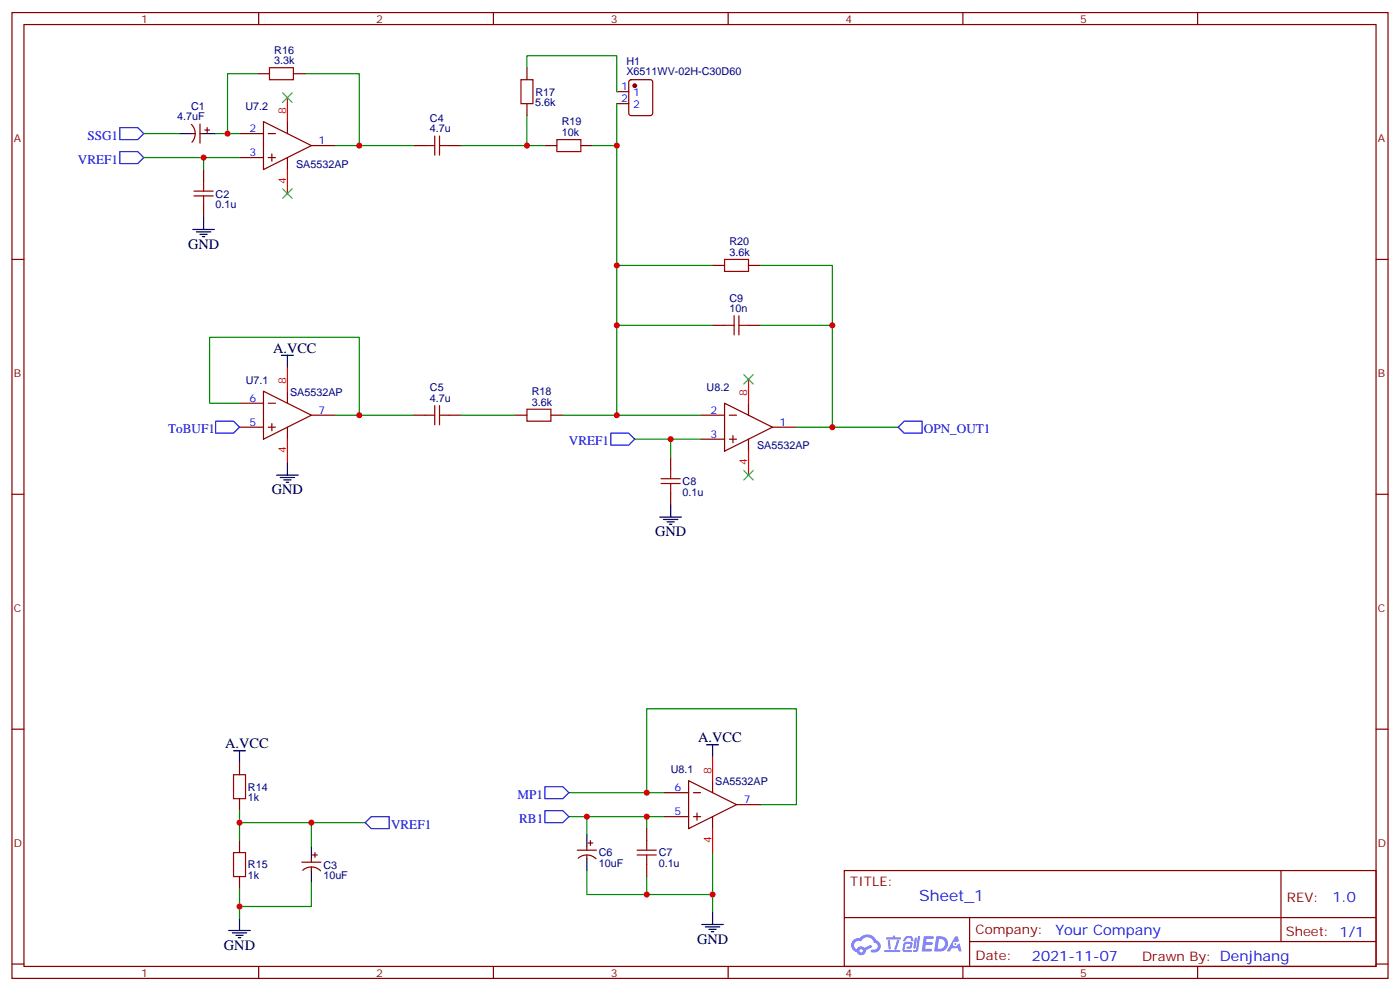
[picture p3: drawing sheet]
<svg xmlns="http://www.w3.org/2000/svg" width="412mm" height="292mm" viewBox="0 0 412 292" stroke-linecap="round" stroke-linejoin="round" font-family="sans-serif">
<g fill="none" stroke="#870000" stroke-width=".35">
<path d="M3.5 3.7h405.4v284.3h-405.4zM7.1 7.2h398.2v277.3h-398.2zM76.2 3.7v3.5M145.3 3.7v3.5M214.5 3.7v3.5M283.6 3.7v3.5M352.8 3.7v3.5M3.5 76.4h3.6M405.3 76.4h3.6M3.5 145.5h3.6M405.3 145.5h3.6M3.5 214.7h3.6"/>
<path d="M405.3 214.7h3.6M248.7 256.3h156.6v28.2h-156.6zM377.3 256.3v20.9M248.7 270.1h156.5M285.6 277.2h119.6M285.6 270.1v14.2M3.5 283.8h3.6M76.2 284.5v3.5M145.3 284.5v3.5M214.5 284.5v3.5M283.6 284.5v3.5M352.8 284.5v3.5"/>
<path d="M405.3 283.8h3.6"/>
</g>
<g fill="#5487ff">
<path d="M272.1 275.6h2.6l.3 .2-.1 .6h-2l-.1 1h1.6l.4 .4-.4 .3h-1.7l-.2 1.2 1.8 .1 .3 .3-.2 .4h-2.9z"/>
<path d="M281.4 275.7h.7l.4 1.3-.7 .3a.74 .74 0 0 0-1.1 .3 .74 .74 0 0 0 .5 1.1 .74 .74 0 0 0 .9-.7l.5-.3 .7 2.4h-.9l-.2-1h-1.9l-.5 1h-.9z"/>
<path d="M269.5 276.1h.6l-.4 2.9a.31 .31 0 0 1-.3 .3 .31 .31 0 0 1-.3-.3z"/>
<path d="M270.4 275.6h.6l-.5 4a.89 .89 0 0 1-.7 .7 .89 .89 0 0 1-.9-.3l1-.5z"/>
<path d="M266.8 275.8l.6-.2 1.2 .1 .5 1.3-.6 .1-.4-.9-1 .1a.95 .95 0 0 1-1 .8l-.1-.2z"/>
<path d="M266.4 277.5l1.8-.2a1.04 1.04 0 0 1 .6 1.1 1.04 1.04 0 0 1-.8 .9h-.7a.29 .29 0 0 1-.3-.4 .29 .29 0 0 1 .3-.2h.7l.2-.8h-1.4l-.4 1.7 1.9 .1a.29 .29 0 0 1 .3 .3 .29 .29 0 0 1-.3 .3h-2l-.4-.3 .2-2.1z"/>
<path d="M260.5 279.7h4.4a.3 .3 0 0 1 .3 .3 .3 .3 0 0 1-.3 .3h-4.3z"/>
<path d="M264.3 276.8h.6l-.5 1.6a1.02 1.02 0 0 1-.7 1.2l-.2-.3z"/>
<path d="M261.5 276.8h.6l.3 2.4-.3 .3-.3-.2z"/>
<path d="M261.1 276h1.9l.2-.5h.5l-.1 .5h1.5a.29 .29 0 0 1 .3 .3 .29 .29 0 0 1-.3 .3h-3.9z"/>
<path d="M275.8 275.6l-.6 4.5h1.4a2.27 2.27 0 0 0 2.7-2.3 2.27 2.27 0 0 0-2.7-2.2zM276.6 276.4a1.5 1.5 0 0 1 1.8 1.6 1.5 1.5 0 0 1-1.9 1.3h-.3z"/>
<path d="M251.4 276.8a2.09 2.09 0 0 0 1 3.5 1.37 1.37 0 0 0 1.5 .9 1.37 1.37 0 0 0 1.1-1.4l2-1-.5-.7-1.8 1a1.4 1.4 0 0 0-2.3 .4 1.32 1.32 0 0 1-.6-1.9 1.32 1.32 0 0 1 1.9-.4 2.02 2.02 0 0 1 2-1.3 2.02 2.02 0 0 1 1.8 1.6 1.09 1.09 0 0 1 1.1 1.4 1.09 1.09 0 0 1-1.6 .7 .41 .41 0 0 0-.5 .3 .41 .41 0 0 0 .4 .5 1.89 1.89 0 0 0 2.4-1.2 1.89 1.89 0 0 0-1.2-2.4 2.98 2.98 0 0 0-5-.6l-1 .1zM253.2 279.9a.52 .52 0 0 1 1 0 .52 .52 0 0 1-1 0z"/>
<circle cx="281.4" cy="277.9" r=".28"/>
</g>
<g fill="none" stroke="#870000" stroke-width=".35">
<path d="M155.2 19.9v3.6M56.4 36.6a3.8 3.8 0 0 1 .1 5.3M56.4 39.3h1.1M58.9 39.3h1.1M58.9 36.5v5.7M60.3 38.3h1.4M61 37.6v1.4M70.6 39.3h7M75.8 21.7h3.6M77.6 35.8l14.1 7.1-14.1 7zM79 39.3h2.1M84.7 35.8v3.5"/>
<path d="M86.4 21.7h3.6M155.2 30.5v3.5M181.7 27h3.5M181.7 30.5h3.5M185.4 23.7l.5-.2h5.7l.6 .4 .1 9.4-.5 .7h-5.9l-.6-.4-.1-9.4zM60 49.9v3.5M70.6 46.4h7M79 46.4h2.1M80.1 45.3v2.1M84.7 46.4v3.5M91.7 42.9h7.1M121.7 42.9h3.5"/>
<path d="M132.3 42.9h3.5M160.5 42.9h3.5M171.1 42.9h3.5M60 60.5v3.5M209.9 78.1h3.5M220.5 78.1h3.5M209.9 95.8h3.5M220.5 95.8h3.5M70.6 118.7h7M77.6 115.2l14.1 7-14.1 7.1zM79 118.7h2.1M84.7 115.2v3.5"/>
<path d="M213.4 118.7l14.1 7.1-14.1 7zM220.5 118.7v3.5M70.6 125.8h7M79 125.8h2.1M80.1 124.7v2.1M84.7 125.8v3.5M91.7 122.2h7.1M121.7 122.2h3.5M132.3 122.2h3.5M151.7 122.2h3.5M162.3 122.2h3.5M197.6 134.6v3.5"/>
<path d="M206.4 122.2h7M206.4 129.3h7M214.8 122.2h2.2M214.8 129.3h2.2M215.9 128.2v2.2M220.5 129.3v3.5M227.5 125.8h7.1M197.6 145.2v3.5M70.6 224.5v3.6M70.6 235.1v3.6M195.8 233.4h7M202.8 229.8l14.2 7.1-14.2 7z"/>
<path d="M204.3 233.4h2.1M205.3 239.4v2.1M209.9 229.8v3.6M217 236.9h7M70.6 247.5v3.5M70.6 258.1v3.5M88.9 253.8h5.6M89.2 256.2a3.8 3.8 0 0 1 5.2 .2M91.7 252.8v1M91.7 255.2v1.1M92.1 251.7h1.4M92.8 251v1.4"/>
<path d="M170 250.3h5.7M170.3 252.7a3.8 3.8 0 0 1 5.3 .1M172.9 249.2v1.1M172.9 251.7v1.1M173.2 248.2h1.4M173.9 247.5v1.4M190.5 243.9v3.6M190.5 254.5v3.6M195.8 240.4h7M204.3 240.4h2.1M209.9 240.4v3.5"/>
</g>
<g fill="none" stroke="#000" stroke-width=".35">
<path d="M52.9 39.3h3.5M60 39.3h3.5M56.8 67.6h6.3M57.9 68.3h4.2M58.9 69h2.1M59.6 69.7h.7M60 64v3.6M82.9 104.6h3.5M84.7 104.6v3.5M81.5 139.9h6.3M84.7 136.3v3.6M82.5 140.6h4.3"/>
<path d="M83.6 141.3h2.1M84.3 142h.7M194.4 152.2h6.3M195.4 152.9h4.3M196.5 153.6h2.1M197.2 154.3h.7M197.6 148.7v3.5M208.1 219.3h3.6M209.9 219.3v3.5M68.8 221h3.5M70.6 221v3.5M91.7 249.2v3.6"/>
<path d="M91.7 256.3v3.5M172.9 245.7v3.5M172.9 252.8v3.5M67.4 273.9h6.3M68.4 274.6h4.3M69.5 275.3h2.1M70.2 276h.7M70.6 270.4v3.5M206.7 272.2h6.4M207.8 272.9h4.2M208.8 273.6h2.2M209.5 274.3h.8"/>
<path d="M209.9 268.6v3.6"/>
</g>
<g fill="none" stroke="#a10000" stroke-width=".35">
<path d="M79.4 19.9h7v3.6h-7zM153.5 23.5h3.5v7h-3.5zM57.1 57.7h5.7M57.1 56.3h5.7M60 53.4v2.9M60 57.7v2.8M125.2 42.9h2.9M128.1 40v5.7M129.5 42.9h2.8M129.5 40v5.7M164 41.1h7.1v3.5h-7.1zM213.4 76.4h7.1v3.5h-7.1z"/>
<path d="M213.4 95.8h2.9M216.3 93v5.6M217.7 95.8h2.8M217.7 93v5.6M128.1 119.4v5.7M129.5 119.4v5.7M125.2 122.2h2.9M129.5 122.2h2.8M155.2 120.5h7.1v3.5h-7.1zM197.6 138.1v2.8M194.7 142.3h5.7M194.7 140.9h5.7"/>
<path d="M197.6 142.3v2.9M68.8 228.1h3.5v7h-3.5zM68.8 251h3.5v7.1h-3.5zM187.7 251.7h5.6M187.7 250.3h5.6M190.5 247.5v2.8M190.5 251.7v2.8"/>
</g>
<g fill="none" stroke="#008700" stroke-width=".35">
<path d="M155.2 19.9v-3.5h26.5v10.6M42.3 39.3h10.6M63.5 39.3h7.1M75.8 21.7h-8.8v17.6M90 21.7h15.8v21.2h-7M155.2 34v8.9M181.7 30.5v12.4h-7.1M42.3 46.4h28.3M60 46.4v3.5M105.8 42.9h15.9M135.8 42.9h24.7M181.7 42.9v79.3h24.7"/>
<path d="M181.7 78.1h28.2M224 78.1h21.2v17.7M181.7 95.8h28.2M224 95.8h21.2v30h-10.6M70.6 118.7h-8.9v-19.4h44.1v22.9h-7M105.8 122.2h15.9M135.8 122.2h15.9M165.8 122.2h15.9M187 129.3h19.4M197.6 129.3v5.3M245.2 125.8h19.4M70.6 238.7v8.8"/>
<path d="M167.6 233.4h28.2M190.5 233.4v-24.7h44.1v28.2h-10.6M70.6 242.2h21.1v7M91.7 259.8v7.1h-21.1M91.7 242.2h15.9M167.6 240.4h28.2M172.9 256.3v7h17.6v-5.2M172.9 240.4v5.3M190.5 240.4v3.5M209.9 251v17.6M70.6 261.6v8.8M190.5 263.3h19.4"/>
</g>
<path d="M35.3 37.6h5.3l1.7 1.7-1.7 1.8h-5.3zM35.3 44.6h5.3l1.7 1.8-1.7 1.8h-5.3zM63.5 124h5.3l1.8 1.8-1.8 1.7h-5.3zM179.9 127.5h5.3l1.8 1.8-1.8 1.8h-5.3zM266.3 124h5.3v3.5h-5.3l-1.7-1.7zM160.5 238.7h5.3l1.8 1.7-1.8 1.8h-5.3zM160.5 231.6h5.3l1.8 1.8-1.8 1.7h-5.3zM109.4 240.4h5.3v3.5h-5.3l-1.8-1.7z" fill="none" stroke="#00f" stroke-width=".35"/>
<path d="M84.7 28.8v7M84.7 49.9v7.1M84.7 108.1v7.1M220.5 111.7v7M84.7 129.3v7M220.5 132.8v7.1M209.9 222.8v7M209.9 243.9v7.1" fill="none" stroke="#f00" stroke-width=".35"/>
<path d="M83.3 27.3l2.8 2.9M86.1 27.3l-2.8 2.9M83.3 55.6l2.8 2.8M86.1 55.6l-2.8 2.8M219.1 110.2l2.8 2.9M221.9 110.2l-2.8 2.9M219.1 138.5l2.8 2.8M221.9 138.5l-2.8 2.8" fill="none" stroke="#3c3" stroke-width=".35"/>
<circle cx="187" cy="25.2" r=".53" fill="#870000" stroke="#870000" stroke-width=".35"/>
<g fill="#c00">
<circle cx="70.6" cy="266.9" r=".88"/>
<circle cx="70.6" cy="242.2" r=".88"/>
<circle cx="91.7" cy="242.2" r=".88"/>
<circle cx="60" cy="46.4" r=".88"/>
<circle cx="67" cy="39.3" r=".88"/>
<circle cx="105.8" cy="42.9" r=".88"/>
<circle cx="155.2" cy="42.9" r=".88"/>
<circle cx="105.8" cy="122.2" r=".88"/>
<circle cx="181.7" cy="42.9" r=".88"/>
<circle cx="181.7" cy="122.2" r=".88"/>
<circle cx="197.6" cy="129.3" r=".88"/>
<circle cx="181.7" cy="78.1" r=".88"/>
<circle cx="181.7" cy="95.8" r=".88"/>
<circle cx="245.2" cy="95.8" r=".88"/>
<circle cx="245.2" cy="125.8" r=".88"/>
<circle cx="190.5" cy="263.3" r=".88"/>
<circle cx="209.9" cy="263.3" r=".88"/>
<circle cx="190.5" cy="240.4" r=".88"/>
<circle cx="172.9" cy="240.4" r=".88"/>
<circle cx="190.5" cy="233.4" r=".88"/>
</g>
<text font-size="4.6" fill="#00f" x="270.8" y="265.3">Sheet_1</text>
<g font-size="4.2">
<text x="55.4" y="73.2">GND</text>
<text x="80.4" y="103.9">A.VCC</text>
<text x="80.1" y="145.5">GND</text>
<text x="193" y="157.9">GND</text>
<text x="66.3" y="220.3">A.VCC</text>
<text x="205.7" y="218.5">A.VCC</text>
<text x="66" y="279.6">GND</text>
<text x="205.3" y="277.8">GND</text>
</g>
<g font-size="4.2" fill="#00f">
<text x="392.5" y="265.6">1.0</text>
<text x="310.9" y="275.1">Your Company</text>
<text x="304" y="282.9">2021-11-07</text>
</g>
<g font-size="3.9" fill="#00f">
<text x="25.7" y="41.1">SSG1</text>
<text x="23" y="48.2">VREF1</text>
<text x="49.5" y="127.5">ToBUF1</text>
<text x="167.6" y="131.1">VREF1</text>
<text x="272.2" y="127.5">OPN_OUT1</text>
<text x="152.5" y="235.1">MP1</text>
<text x="115.2" y="243.9">VREF1</text>
<text x="152.9" y="242.2">RB1</text>
</g>
<g font-size="3.9" fill="#800">
<text x="250.5" y="260.9">TITLE:</text>
<text x="379.1" y="265.6">REV:</text>
<text x="287.4" y="275.1">Company:</text>
<text x="378.7" y="275.7">Sheet: 1/1</text>
<text x="287.4" y="282.8">Date:</text>
<text x="336.4" y="282.8">Draw</text>
<text x="346.6" y="282.8">n By: Denjhang</text>
</g>
<g font-size="3.2" fill="#800">
<text x="41.6" y="6.7">1</text>
<text x="110.8" y="6.7">2</text>
<text x="179.9" y="6.7">3</text>
<text x="249.1" y="6.7">4</text>
<text x="318.2" y="6.7">5</text>
<text x="4.1" y="41.8">A</text>
<text x="405.9" y="41.8">A</text>
<text x="4.1" y="110.9">B</text>
<text x="405.9" y="110.9">B</text>
<text x="4.1" y="180.1">C</text>
<text x="405.9" y="180.1">C</text>
<text x="4.1" y="249.2">D</text>
<text x="405.9" y="249.2">D</text>
<text x="41.6" y="287.5">1</text>
<text x="110.8" y="287.5">2</text>
<text x="179.9" y="287.5">3</text>
<text x="249.1" y="287.5">4</text>
<text x="318.2" y="287.5">5</text>
</g>
<g font-size="3.2" fill="#000080">
<text x="80.8" y="15.8">R16</text>
<text x="80.8" y="18.9">3.3k</text>
<text x="184.5" y="22.2">X6511WV-02H-C30D60</text>
<text x="184.5" y="19.1">H1</text>
<text x="157.7" y="28.1">R17</text>
<text x="52.2" y="35.5">4.7uF</text>
<text x="56.3" y="32.5">C1</text>
<text x="72.3" y="32.3">U7.2</text>
<text x="126.7" y="35.9">C4</text>
<text x="157.7" y="31.3">5.6k</text>
<text x="126.7" y="39">4.7u</text>
<text x="165.5" y="40">10k</text>
<text x="165.5" y="36.9">R19</text>
<text x="87.2" y="49.3">SA5532AP</text>
<text x="63.5" y="58.2">C2</text>
<text x="63.5" y="61.3">0.1u</text>
<text x="214.9" y="75.3">3.6k</text>
<text x="214.9" y="72.2">R20</text>
<text x="214.9" y="88.8">C9</text>
<text x="214.9" y="91.9">10n</text>
<text x="72.4" y="112.9">U7.1</text>
<text x="85.4" y="116.5">SA5532AP</text>
<text x="126.7" y="118.4">4.7u</text>
<text x="126.7" y="115.2">C5</text>
<text x="156.6" y="119.4">3.6k</text>
<text x="156.6" y="116.3">R18</text>
<text x="208.1" y="115.2">U8.2</text>
<text x="223" y="132.2">SA5532AP</text>
<text x="201.1" y="142.8">C8</text>
<text x="201.1" y="145.9">0.1u</text>
<text x="197.6" y="227.6">U8.1</text>
<text x="73" y="232.7">R14</text>
<text x="210.7" y="231.1">SA5532AP</text>
<text x="73" y="236">1k</text>
<text x="73" y="255.7">R15</text>
<text x="95.2" y="255.7">C3</text>
<text x="176.4" y="255.3">10uF</text>
<text x="176.4" y="252.1">C6</text>
<text x="194" y="255.4">0.1u</text>
<text x="194" y="252.1">C7</text>
<text x="73" y="258.9">1k</text>
<text x="95.2" y="258.6">10uF</text>
</g>
<g font-size="3.2" fill="#00f">
<text x="183" y="26.6">1</text>
<text x="186.5" y="28.4">1</text>
<text x="183" y="30.2">2</text>
<text x="186.5" y="31.9">2</text>
<text x="73.5" y="39">2</text>
<text x="73.5" y="46">3</text>
<text x="93.8" y="42.5">1</text>
<text x="73.5" y="118.4">6</text>
<text x="73.5" y="125.4">5</text>
<text x="93.8" y="121.9">7</text>
<text x="209.3" y="121.9">2</text>
<text x="229.7" y="125.4">1</text>
<text x="209.3" y="128.9">3</text>
<text x="198.7" y="233">6</text>
<text x="219.1" y="236.5">7</text>
<text x="198.7" y="240.1">5</text>
</g>
<g font-size="3.2" fill="#f00">
<text x="84.3" y="33.7" transform="rotate(-90 84.3 33.7)">8</text>
<text x="84.3" y="54.1" transform="rotate(-90 84.3 54.1)">4</text>
<text x="84.3" y="113.1" transform="rotate(-90 84.3 113.1)">8</text>
<text x="220.1" y="116.6" transform="rotate(-90 220.1 116.6)">8</text>
<text x="84.3" y="133.4" transform="rotate(-90 84.3 133.4)">4</text>
<text x="220.1" y="137" transform="rotate(-90 220.1 137)">4</text>
<text x="209.5" y="227.7" transform="rotate(-90 209.5 227.7)">8</text>
<text x="209.5" y="248.1" transform="rotate(-90 209.5 248.1)">4</text>
</g>
</svg>
